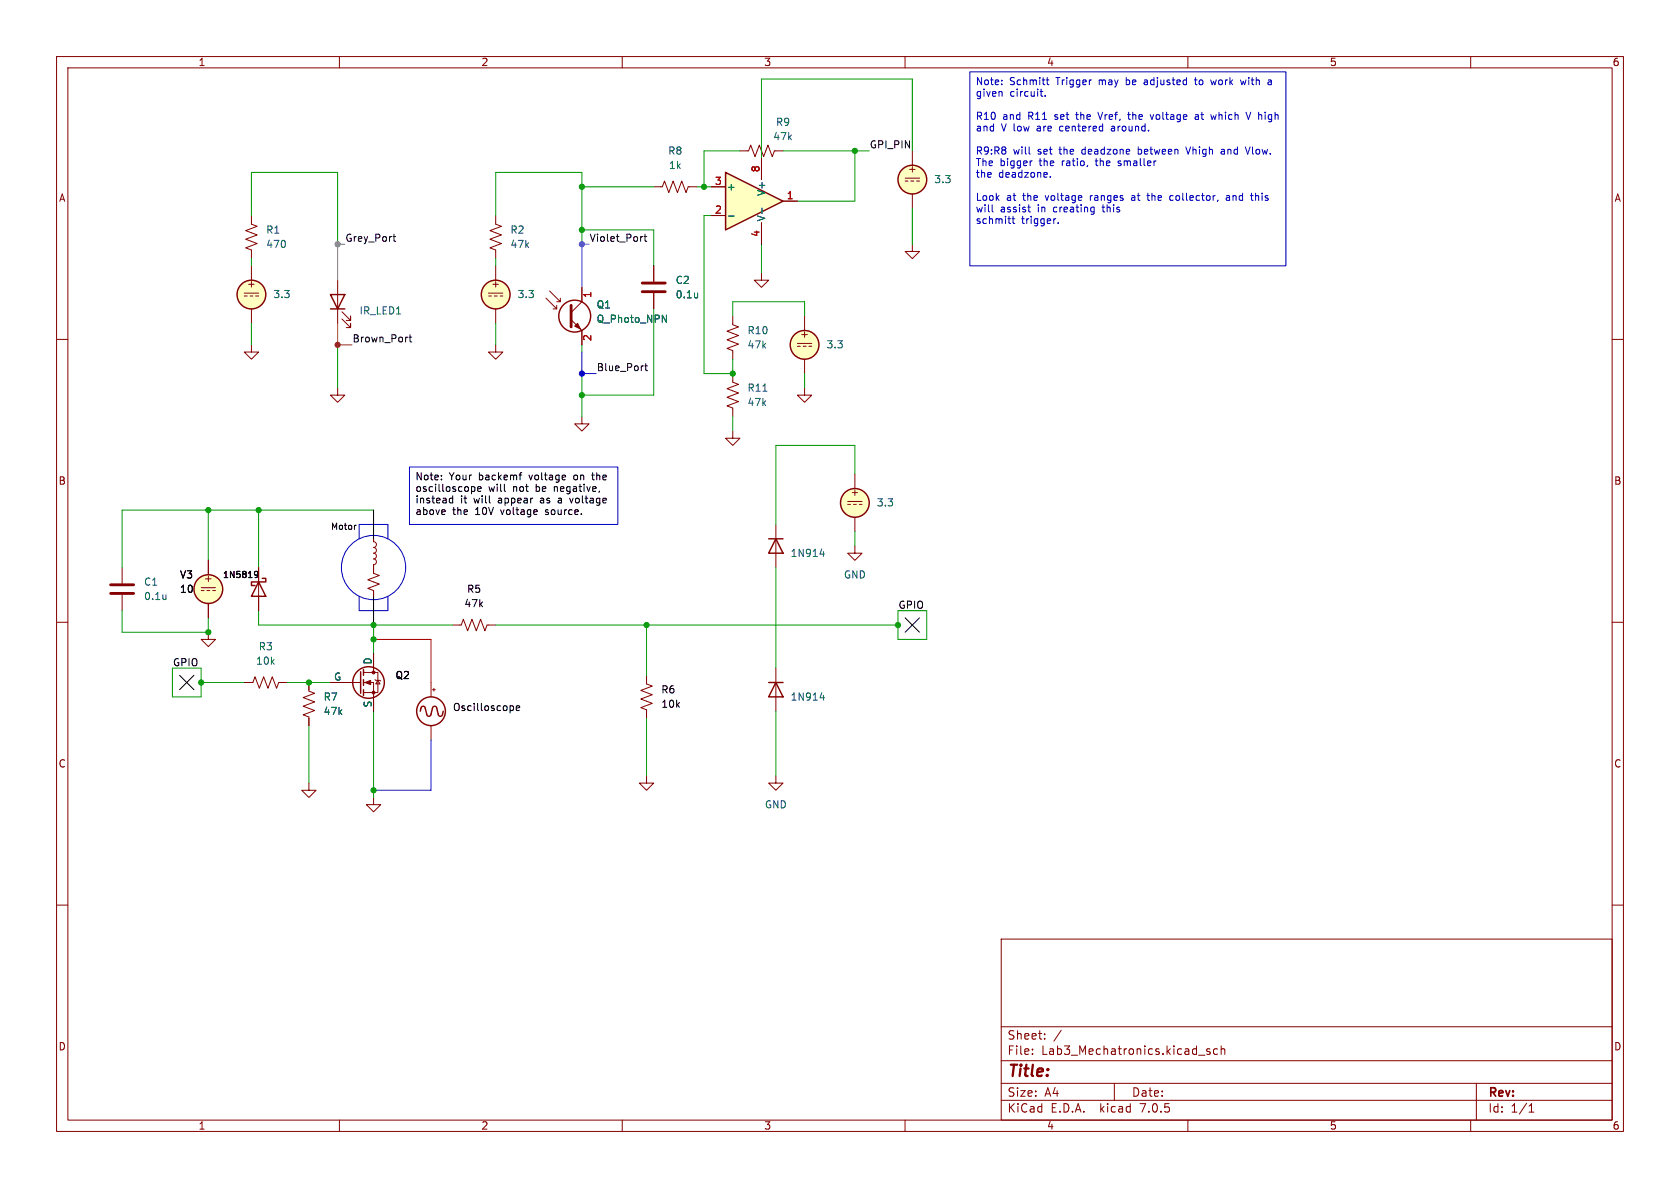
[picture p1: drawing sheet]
<svg xmlns="http://www.w3.org/2000/svg" width="297mm" height="210mm" viewBox="0 0 297 210" stroke-linecap="round" stroke-linejoin="round" font-family="sans-serif">
<g fill="none" stroke="#840000" stroke-width=".18">
<path d="M10 10h277v190h-277zM12 12h273v186h-273zM60 10v2M110 10v2M160 10v2M210 10v2M260 10v2M87.6 38.1v1.5l1 .4-2 .8 2 .7-2 .8 2 .8-2 .7 1 .4v1.5M130.8 26.7h1.5l.4-1 .8 2 .7-2 .8 2 .8-2 .7 2 .4-1h1.5M10 60h2M43.2 51.8h2.5M43.2 52.3h.5"/>
<path d="M44.2 52.3h.5M44.4 47v2.5M44.4 54.6v2.6M45.2 52.3h.5M285 60h2M44.4 61v1.2h1.3l-1.3 1.3-1.2-1.3h1.2M102.9 73.7v1.2h1.2l-1.2 1.3-1.3-1.3h1.3M66 95.3v.5l.4 .1 .1 .4-.1 .3-.4 .2 .4 .1 .1 .4-.1 .4-.4 .1 .4 .1 .1 .4-.1 .4-.4 .1 .4 .2 .1 .3-.1 .4-.4 .1v1.5l1.1 .4-2.1 .8 2.1 .8-2.1 .7 1 .4v1M10 110h2M36.8 111.8v1.2h1.3l-1.3 1.3-1.2-1.3h1.2M285 110h2M43.2 120.7h1.5l.4-1.1 .7 2.1 .8-2.1 .8 2.1 .7-2.1 .8 2.1 .4-1h1.5"/>
<path d="M10 160h2M66 141v1.2h1.3l-1.3 1.3-1.2-1.3h1.2M285 160h2M177 166h108v32h-108zM60 198v2M110 198v2M160 198v2M177 194.5h108M177 191.5h108M177 187.5h108M177 181.5h108M182.5 186.3v.1"/>
<path d="M182.5 185.5v.1M184.7 183.6v.1M184.7 182.8v.1M187.6 182.1l-1.3 2M197 191.5v3M210 198v2M211.9 186.5h1.1M213.9 185.5l-.4-.1-.2 .2 .1 .2 .5 .2v.3h-.6M215.2 185.5l-.4-.1-.3 .3v.4l.2 .2h.5M215.9 185.5l.2-.1 .4 .1v.9M215.9 184.9v1.5M260 198v2"/>
<path d="M261 191.5v6.5M270.3 196.6h.9M270.3 195.5l.4-.4v1.5"/>
</g>
<circle cx="44.4" cy="52.1" r="2.54" fill="#ffffc2" stroke="#ffffc2" stroke-width=".18"/>
<circle cx="44.4" cy="52.1" r="2.54" fill="none" stroke="#840000" stroke-width=".25"/>
<path d="M128.3 30.5l10.1 5.1-10.1 5z" fill="#ffffc2"/>
<g fill="none" stroke="#840000" stroke-width=".25">
<path d="M128.3 30.5l10.1 5.1-10.1 5zM58.4 52.1h2.6l-1.3 2.5zM58.4 54.6h2.6M135.9 95.3h2.5M137.2 95.3l1.2 2.5h-2.5zM45.7 102.9l1.3 2.5h-2.6zM46.4 102.2h.6v.7h-2.6v.6h.7M63.8 118.7v3.9M64.3 118.4v1M64.3 120.1v1.1M64.3 121.9v1M74.3 125.7l.2-.7 .3-.2 .3 .2 .4 1.4 .2 .2 .4-.2 .4-1.3 .2-.2 .5 .1 .3 1.4 .2 .2 .4-.1 .3-.8"/>
<path d="M135.9 120.7h2.5M137.2 120.7l1.2 2.5h-2.5z"/>
<circle cx="161.3" cy="31.7" r="2.54"/>
<circle cx="87.6" cy="52.1" r="2.54"/>
<circle cx="101.6" cy="55.9" r="2.82"/>
<circle cx="142.2" cy="61" r="2.54"/>
<circle cx="151.1" cy="88.9" r="2.54"/>
<circle cx="36.8" cy="104.1" r="2.54"/>
<circle cx="65.2" cy="120.6" r="2.79"/>
<circle cx="76.2" cy="125.7" r="2.54"/>
</g>
<g fill="none" stroke="#840000" stroke-width=".18">
<path d="M44.4 38.1v1.5l1.1 .4-2.1 .8 2.1 .7-2.1 .8 2.1 .8-2.1 .7 1 .4v1.5M115.6 33h1.5l.4-1 .7 2 .8-2 .8 2 .7-2 .8 2 .4-1h1.5M125.7 38.1h2.6M125.7 33h2.6M134.6 27.9v3.9M134.6 39.4v3.8M138.4 35.6h2.6M160 31.5h2.6M160 32h.5M161 32h.5M161.3 26.7v2.5M161.3 34.3v2.5"/>
<path d="M162.1 32h.5M59.7 49.5v7.7M60.5 56.4l1.5 1.5v-.7v.7h-.8M60.5 55.1l1.5 1.5v-.7v.7h-.8M86.4 51.8h2.5M86.4 52.3h.5M87.4 52.3h.5M87.6 47v2.5M87.6 54.6v2.6M88.4 52.3h.5M96.5 52.7l1.9 1.9v-.6M97.2 51.4l1.9 1.9v-.6"/>
<path d="M97.8 54.6h.6M98.4 53.3h.7M101 56.5l1.9 1.9v2.6M102.9 50.8v2.5l-1.9 1.9M115.6 47v2.8M115.6 51.8v2.8M129.5 55.9v1.5l1.1 .4-2.1 .7 2.1 .8-2.1 .8 2.1 .7-2.1 .8 1 .4v1.5M134.6 48.3v1.2h1.3l-1.3 1.3-1.3-1.3h1.3M142.2 55.9v2.5M161.3 43.2v1.3h1.3l-1.3 1.2-1.3-1.2h1.3M59.7 68.6v1.3h1.3l-1.3 1.2-1.3-1.2h1.3M87.6 61v1.2h1.3l-1.3 1.3-1.2-1.3h1.2"/>
<path d="M129.5 66v1.6l1.1 .3-2.1 .8 2.1 .8-2.1 .7 2.1 .8-2.1 .8 1 .3v1.6M129.5 76.2v1.3h1.3l-1.3 1.2-1.2-1.2h1.2M141 60.7h2.5M141 61.2h.5M142 61.2h.5M142.2 68.6v1.3h1.3l-1.3 1.2-1.2-1.2h1.2M142.2 63.5v2.5M143 61.2h.5M36.8 99.1v2.5M66 95.3v.5M66 99.8v1.5M137.2 92.7v7.6"/>
<path d="M149.9 88.6h2.5M149.9 89.2h.5M150.9 89.2h.5M151.1 96.5v1.3h1.3l-1.3 1.3-1.2-1.3h1.2M151.1 83.8v2.6M151.1 91.4v2.6M151.9 89.2h.5M21.6 100.3v2.8M21.6 105.2v2.8M35.6 103.9h2.5M35.6 104.4h.5M36.6 104.4h.5"/>
<path d="M36.8 106.7v2.5M37.6 104.4h.5M45.7 100.3v7.7M64.3 118.9h2.5v3.5h-2.5M66 104.4v1M66 115.6v3.3M80 110.5h1.5l.4-1 .8 2 .7-2 .8 2 .8-2 .7 2 .4-1h1.5M114.3 119.4v1.5l1 .4-2 .7 2 .8-2 .8 2 .7-2 .8 1 .4v1.5M137.2 118.1v7.6M54.6 120.7v1.5l1 .4-2 .7 2 .8-2 .7 2 .8-2 .8 1 .3v1.6M54.6 138.4v1.3h1.3l-1.3 1.3-1.3-1.3h1.3M58.4 120.7h5.4"/>
<path d="M64.3 120.7h1.7v5M66.3 120.1l.1 .2h.8l.1 .1M66.8 120.3l.4 .6h-.8zM76.2 120.7v2.5M76.2 128.3v2.5M76.5 121.9h.5M76.7 121.7v.5M114.3 137.2v1.2h1.3l-1.3 1.3-1.3-1.3h1.3M137.2 137.2v1.2h1.2l-1.2 1.3-1.3-1.3h1.3"/>
</g>
<path d="M128.8 38.2h1M134.7 36.8v1M117.1 55.7l.7 1.3v-1.3M145 97.9h.8M145.6 97.5v.9M145 123.3h.8M145.6 122.9v.9" fill="none" stroke="#006464" stroke-width=".18"/>
<g fill="#ffffc2" stroke="#ffffc2" stroke-width=".18">
<circle cx="142.2" cy="61" r="2.54"/>
<circle cx="36.8" cy="104.1" r="2.54"/>
<circle cx="161.3" cy="31.7" r="2.54"/>
<circle cx="151.1" cy="88.9" r="2.54"/>
<circle cx="87.6" cy="52.1" r="2.54"/>
</g>
<path d="M101 54v3.8M113.5 51.6h4.1M113.5 50h4.1M19.6 104.9h4M19.6 103.4h4" fill="none" stroke="#840000" stroke-width=".51"/>
<g fill="#840000" stroke="#840000" stroke-width=".18">
<path d="M101.6 57.7l.5-.5 .5 1z"/>
<path d="M64.5 120.7l1-.4v.7z"/>
<circle cx="66" cy="122.4" r=".25"/>
<circle cx="66" cy="118.9" r=".25"/>
</g>
<g fill="none" stroke="#000001" stroke-width=".18">
<path d="M66 90.2v5.1M78 84.7v.1M78 84v.2M79.6 88.9h.4M80 87.6v1.3M83.5 86l.3 .1 .2 .2-.1 .4-.4 .2M84.4 86.4l.7-.1-.1-.2-.4-.1-.2 .2 .1 .6h.5M89.2 86.8l.1 .1M91.8 84h.5M92.3 83.6l-.4 .1v1.1M94.8 90.1l.2 .3-.6 .1M94.9 90.9l-.1 .1"/>
<path d="M99.8 84l.2 .3-.6 .1M99.9 84.8h-.1M106 86.8l-.1 .3M31.7 119.4l2.6 2.5M34.3 119.4l-2.6 2.5M45.1 101.1l.3-.1 .2 .2v.6l-.2 .2-.3 .1M45.6 101.5l-.2 .2-.3-.1M66 105.4v5.1M160 109.2l2.6 2.6M162.6 109.2l-2.6 2.6M90.5 124.8l.3 .2v.4l-.3 .2M91.3 125.2l.6-.1-.1-.3h-.3l-.2 .1v.7h.5"/>
</g>
<path d="M69.5 41.8h.5M69.6 41.4v1.1l.4 .2M71.9 59.6h.2M72.3 59.6h.5M72.5 59.2v1.1l.3 .1M113.6 41.8l-.2 .1M113.9 41.8h.4M114 41.4v1.1l.3 .2M114 64.7h.5M114.2 64.3v1l.3 .2" fill="none" stroke="#0f0f0f" stroke-width=".18"/>
<path d="M62.9 92.9h.1" fill="none" stroke="#000" stroke-width=".18"/>
<g fill="none" stroke="#0000c2" stroke-width=".18">
<path d="M171.4 12.7h55.9v34.3h-55.9zM177.1 14.9v.1M177.1 14.2v.1M177.1 16.2l.1 .8M183.9 16.2h.5M184.1 15.7v1.1l.3 .2M184.8 16.9v.1M185 14.1h.4M185.1 13.7v1.1l.3 .2M192.8 14.1h.1M209.6 14.1l.2 .1M209.8 13.7v1.3"/>
<path d="M209.8 14.9l-.2 .1M214 14.1l.3 .9M219.3 14.1l.3 .9M220.3 19.8l.4 1.3 .4-1.3M224.6 14.1l-.4 .1M224.6 14.5h-.3l-.2 .2 .1 .2 .4 .1M175.4 36.2v1.1l.2 .2M178.2 38.7h.5M178.6 39.5h.1M178.9 38.7h.5M179.1 38.2v1.1l.3 .2M181.7 36.6h.5"/>
<path d="M181.9 36.2v1.1l.3 .2M182 27.2h.1M182.5 28.4l-.3 .2M185.7 31.2v.1M187.1 39.4v.1M191.1 34.6l.1 .3-.6 .1M191.2 35.4h-.1M192.3 29.2l-.1 .3M193.4 37.4l-.3 .1M193.4 36.6v1l-.1 .2-.3 .1M194.8 22.3l.1 .1M194.9 21.9v1.3"/>
<path d="M194.9 23.1l-.1 .1M203.3 20.3l.3 .8M204.3 28.4h.1M211.4 20.3h-.1M211.4 20.6l-.1 .2 .1 .3M214 20.3l.3 .8 .2-.6M215.3 35.4l-.1 .2M217 34.6h-.2M217 34.9l-.2 .2 .2 .3M220.2 26l.4 1.2M221.1 34.6h.4M221.2 34.2v1l.2 .2"/>
<path d="M63.5 95.3v-2.6h5.1v2.6M72.4 82.6h36.8v10.1h-36.8zM63.5 105.4v2.6h5.1v-2.6"/>
<circle cx="66" cy="100.3" r="5.7"/>
</g>
<g fill="none" stroke="#009600" stroke-width=".18">
<path d="M44.4 38.1v-7.6h15.3v12.7M87.6 38.1v-7.6h15.3v12.7M102.9 33h12.7M123.2 33h2.5M125.7 38.1h-1.2v27.9h5v-2.5M130.8 26.7h-6.3v6.3M138.4 26.7h15.3M151.1 26.7v8.9h-10.1M161.3 26.7v-12.7h-26.7v13.9M161.3 36.8v6.4M44.4 45.7v1.3M44.4 57.2v3.8"/>
<path d="M87.6 45.7v1.3M87.6 57.2v3.8M102.9 40.6h12.7v6.4M115.6 54.6v15.3h-12.7M129.5 55.9v-2.6h12.7v2.6M134.6 43.2v5.1M59.7 61v7.6M102.9 61v1.2M102.9 66v7.7M129.5 73.7v2.5M142.2 66v2.6M36.8 90.2v8.9"/>
<path d="M45.7 90.2v10.1M66 90.2h-44.4v10.1M151.1 83.8v-5.1h-13.9v14M151.1 94v2.5M21.6 108v3.8h15.2v-2.6M30.5 118.1h5.1v5.1h-5.1zM45.7 108v2.5h34.3M66 110.5v5.1M87.6 110.5h71.1M114.3 110.5v8.9M137.2 100.3v17.8M158.7 108h5.1v5h-5.1z"/>
<path d="M35.6 120.7h7.6M50.8 120.7h7.6M54.6 128.3v10.1M66 125.7v15.3M114.3 127v10.2M137.2 125.7v11.5"/>
</g>
<path d="M102.9 62.2v3.8h2.5M76.2 130.8v8.9h-10.2" fill="none" stroke="#00f" stroke-width=".18"/>
<path d="M59.7 57.2v3.8h2.5" fill="none" stroke="#964b00" stroke-width=".18"/>
<path d="M61 43.2h-1.3v6.3" fill="none" stroke="#808080" stroke-width=".18"/>
<path d="M66 110.5v2.5h10.2v7.7" fill="none" stroke="#f00" stroke-width=".18"/>
<path d="M104.1 43.2h-1.2v7.6" fill="none" stroke="#7f00ff" stroke-width=".18"/>
<g fill="#009600" stroke="#009600" stroke-width=".18">
<circle cx="151.1" cy="26.7" r=".46"/>
<circle cx="124.5" cy="33" r=".46"/>
<circle cx="54.6" cy="120.7" r=".46"/>
<circle cx="66" cy="113" r=".46"/>
<circle cx="66" cy="139.7" r=".46"/>
<circle cx="66" cy="110.5" r=".46"/>
<circle cx="35.6" cy="120.7" r=".46"/>
<circle cx="129.5" cy="66" r=".46"/>
<circle cx="114.3" cy="110.5" r=".46"/>
<circle cx="102.9" cy="69.9" r=".46"/>
<circle cx="158.7" cy="110.5" r=".46"/>
<circle cx="36.8" cy="90.2" r=".46"/>
<circle cx="45.7" cy="90.2" r=".46"/>
<circle cx="36.8" cy="111.8" r=".46"/>
<circle cx="102.9" cy="33" r=".46"/>
<circle cx="102.9" cy="40.6" r=".46"/>
</g>
<circle cx="102.9" cy="66" r=".46" fill="#00f" stroke="#00f" stroke-width=".18"/>
<circle cx="59.7" cy="61" r=".46" fill="#964b00" stroke="#964b00" stroke-width=".18"/>
<circle cx="59.7" cy="43.2" r=".46" fill="#808080" stroke="#808080" stroke-width=".18"/>
<circle cx="102.9" cy="43.2" r=".46" fill="#7f00ff" stroke="#7f00ff" stroke-width=".18"/>
<text font-size="2.8" fill="#840000" x="178" y="190.8">Title:</text>
<g font-size="2.1" fill="#840000">
<text x="178" y="183.9">Sheet:</text>
<text x="178" y="186.6">File:</text>
<text x="184" y="186.6">Lab3_Mechatronics.kicad_sch</text>
<text x="178" y="196.8">KiCad</text>
<text x="178" y="194">Size:</text>
<text x="184.6" y="194">A4</text>
<text x="185.7" y="196.8">E.D.A.</text>
<text x="194.4" y="196.8">kicad</text>
<text x="200" y="194">Date:</text>
<text x="201.5" y="196.8">7.0.5</text>
<text x="263" y="194.2">Rev:</text>
<text x="263" y="196.8">Id:</text>
<text x="267" y="196.8">1/1</text>
</g>
<g font-size="1.8" fill="#840000">
<text x="35" y="11.8">1</text>
<text x="85" y="11.8">2</text>
<text x="135" y="11.8">3</text>
<text x="185" y="11.8">4</text>
<text x="235" y="11.8">5</text>
<text x="285" y="11.8">6</text>
<text x="10.4" y="35.8">A</text>
<text x="160.4" y="30.7">+</text>
<text x="285.4" y="35.8">A</text>
<text x="43.6" y="51">+</text>
<text x="86.8" y="51">+</text>
<text x="141.4" y="59.9">+</text>
<text x="10.3" y="85.8">B</text>
<text x="150.3" y="87.8">+</text>
<text x="285.3" y="85.8">B</text>
<text x="36" y="103.1">+</text>
<text x="10.3" y="135.8">C</text>
<text x="285.3" y="135.8">C</text>
<text x="10.3" y="185.8">D</text>
<text x="285.3" y="185.8">D</text>
<text x="35" y="199.8">1</text>
<text x="85" y="199.8">2</text>
<text x="135" y="199.8">3</text>
<text x="185" y="199.8">4</text>
<text x="235" y="199.8">5</text>
<text x="285" y="199.8">6</text>
</g>
<g font-size="1.8" fill="#0000c2">
<text x="172.4" y="15.3">Note:</text>
<text x="172.4" y="17.3">given</text>
<text x="178.4" y="15.3">Schmitt</text>
<text x="178.5" y="17.3">circuit.</text>
<text x="186.7" y="15.3">Trigger</text>
<text x="194.3" y="15.3">may</text>
<text x="199.2" y="15.3">be</text>
<text x="202.5" y="15.3">adjusted</text>
<text x="211.7" y="15.3">to</text>
<text x="214.7" y="15.3">work</text>
<text x="220" y="15.3">with</text>
<text x="224.9" y="15.3">a</text>
<text x="172.4" y="21.4">R10</text>
<text x="172.4" y="23.5">and</text>
<text x="176.9" y="23.5">V low</text>
<text x="177.2" y="21.4">and</text>
<text x="181.7" y="21.4">R11</text>
<text x="183.4" y="23.5">are</text>
<text x="186.5" y="21.4">set</text>
<text x="187.5" y="23.5">centered</text>
<text x="190.4" y="21.4">the</text>
<text x="194.5" y="21.4">Vref,</text>
<text x="196.7" y="23.5">around.</text>
<text x="199.9" y="21.4">the</text>
<text x="204" y="21.4">voltage</text>
<text x="211.9" y="21.4">at</text>
<text x="214.9" y="21.4">which</text>
<text x="221.3" y="21.4">V high</text>
<text x="172.4" y="27.6">R9:R8</text>
<text x="172.4" y="29.6">The</text>
<text x="176.7" y="29.6">bigger</text>
<text x="179.1" y="27.6">will</text>
<text x="183.4" y="27.6">set</text>
<text x="183.7" y="29.6">the</text>
<text x="187.4" y="27.6">the</text>
<text x="187.8" y="29.6">ratio,</text>
<text x="191.4" y="27.6">deadzone</text>
<text x="193.9" y="29.6">the</text>
<text x="198" y="29.6">smaller</text>
<text x="201.5" y="27.6">between</text>
<text x="210.2" y="27.6">Vhigh</text>
<text x="216.4" y="27.6">and</text>
<text x="221" y="27.6">Vlow.</text>
<text x="172.4" y="31.7">the</text>
<text x="172.4" y="35.8">Look</text>
<text x="176.5" y="31.7">deadzone.</text>
<text x="177.9" y="35.8">at</text>
<text x="180.8" y="35.8">the</text>
<text x="184.9" y="35.8">voltage</text>
<text x="192.9" y="35.8">ranges</text>
<text x="200.3" y="35.8">at</text>
<text x="203.3" y="35.8">the</text>
<text x="207.3" y="35.8">collector,</text>
<text x="217.4" y="35.8">and</text>
<text x="222" y="35.8">this</text>
<text x="172.4" y="37.8">will</text>
<text x="172.4" y="39.8">schmitt</text>
<text x="176.8" y="37.8">assist</text>
<text x="180.5" y="39.8">trigger.</text>
<text x="183.4" y="37.8">in</text>
<text x="186.3" y="37.8">creating</text>
<text x="195.1" y="37.8">this</text>
</g>
<g font-size="1.8" fill="#006464">
<text x="137.1" y="22.4">R9</text>
<text x="118.1" y="27.5">R8</text>
<text x="136.6" y="25">47k</text>
<text x="118.2" y="30">1k</text>
<text x="128.4" y="33.8">+</text>
<text x="135.4" y="34.7" transform="rotate(-90 135.4 34.7)">V+</text>
<text x="165.1" y="32.5">3.3</text>
<text x="47" y="41.5">R1</text>
<text x="90.2" y="41.5">R2</text>
<text x="135.4" y="39.2" transform="rotate(-90 135.4 39.2)">V-</text>
<text x="47" y="44">470</text>
<text x="90.2" y="44">47k</text>
<text x="48.3" y="52.9">3.3</text>
<text x="91.4" y="52.9">3.3</text>
<text x="119.4" y="50.4">C2</text>
<text x="119.4" y="52.9">0.1u</text>
<text x="63.5" y="55.8">IR_LED1</text>
<text x="105.4" y="54.7">Q1</text>
<text x="105.4" y="57.2">Q_Photo_NPN</text>
<text x="132.1" y="59.2">R10</text>
<text x="132.1" y="61.8">47k</text>
<text x="146.1" y="61.7">3.3</text>
<text x="132.1" y="69.4">R11</text>
<text x="132.1" y="71.9">47k</text>
<text x="154.9" y="89.7">3.3</text>
<text x="139.7" y="98.6">1N914</text>
<text x="25.4" y="103.7">C1</text>
<text x="25.4" y="106.2">0.1u</text>
<text x="149.1" y="102.4">GND</text>
<text x="45.2" y="117.7">10k</text>
<text x="45.7" y="115.1">R3</text>
<text x="65.8" y="117.5" transform="rotate(-90 65.8 117.5)">D</text>
<text x="57.2" y="124">R7</text>
<text x="59" y="120.4">G</text>
<text x="65.8" y="125.1" transform="rotate(-90 65.8 125.1)">S</text>
<text x="139.7" y="124">1N914</text>
<text x="57.2" y="126.6">47k</text>
<text x="135.2" y="143.1">GND</text>
</g>
<g font-size="1.8" fill="#0f0f0f">
<text x="153.7" y="26.3">GPI_PIN</text>
<text x="61" y="42.8">Grey_Port</text>
<text x="104.1" y="42.8">Violet_Port</text>
<text x="62.2" y="60.6">Brown_Port</text>
<text x="105.4" y="65.7">Blue_Port</text>
</g>
<g font-size="1.8" fill="#a90000">
<text x="126.3" y="32.8">3</text>
<text x="134.4" y="30.5" transform="rotate(-90 134.4 30.5)">8</text>
<text x="139" y="35.3">1</text>
<text x="126.3" y="37.8">2</text>
<text x="134.4" y="41.9" transform="rotate(-90 134.4 41.9)">4</text>
<text x="104.8" y="52.7" transform="rotate(-90 104.8 52.7)">1</text>
<text x="104.8" y="60.4" transform="rotate(-90 104.8 60.4)">2</text>
</g>
<g font-size="1.8" fill="#000001">
<text x="73.3" y="85.2">Note:</text>
<text x="73.3" y="87.2">oscilloscope</text>
<text x="73.3" y="89.2">instead</text>
<text x="79.3" y="85.2">Your</text>
<text x="81.3" y="89.2">it</text>
<text x="83.8" y="89.2">will</text>
<text x="84.6" y="85.2">backemf</text>
<text x="86.3" y="87.2">will</text>
<text x="88.1" y="89.2">appear</text>
<text x="90.7" y="87.2">not</text>
<text x="93.6" y="85.2">voltage</text>
<text x="94.8" y="87.2">be</text>
<text x="95.7" y="89.2">as</text>
<text x="98.1" y="87.2">negative,</text>
<text x="99" y="89.2">a</text>
<text x="101.2" y="89.2">voltage</text>
<text x="101.6" y="85.2">on</text>
<text x="105" y="85.2">the</text>
<text x="73.3" y="91.3">above</text>
<text x="79.9" y="91.3">the</text>
<text x="84" y="91.3">10V</text>
<text x="88.6" y="91.3">voltage</text>
<text x="96.6" y="91.3">source.</text>
<text x="31.8" y="102.4">V3</text>
<text x="31.8" y="105">10</text>
<text x="82" y="107.5">47k</text>
<text x="82.5" y="105">R5</text>
<text x="158.7" y="107.7">GPIO</text>
<text x="30.5" y="117.9">GPIO</text>
<text x="69.9" y="120.2">Q2</text>
<text x="80" y="125.9">Oscilloscope</text>
<text x="116.8" y="122.7">R6</text>
<text x="116.8" y="125.3">10k</text>
</g>
<text font-size="1.5" x="58.4" y="93.7">Motor</text>
<text font-size="1.5" fill="#000001" x="39.4" y="102.3">1N5819</text>
</svg>
